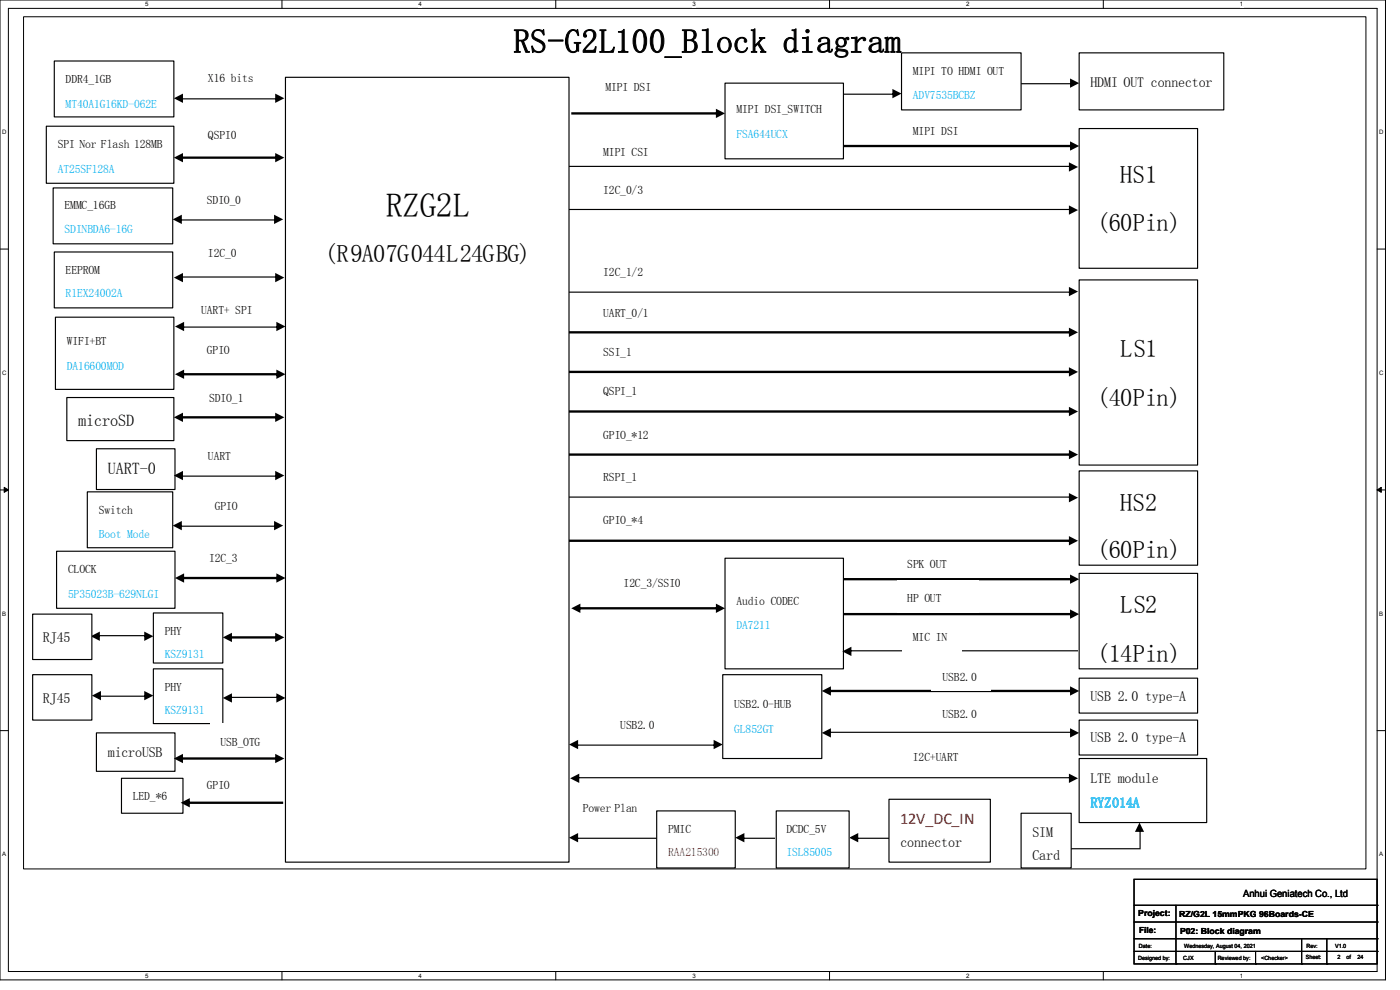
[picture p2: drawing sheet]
<svg xmlns="http://www.w3.org/2000/svg" width="297mm" height="210mm" viewBox="0 0 297 210" stroke-linecap="round" stroke-linejoin="round" font-family="sans-serif">
<path d="M0 0h293.9v207.9h-293.9zM1.8 1.8h290.3v204.3h-290.3z" fill="none" stroke="#000" stroke-width=".21"/>
<g fill="#fff">
<path d="M30.8 .2h.7v1.4h-.7z"/>
<path d="M30.8 206.2h.7v1.4h-.7z"/>
</g>
<path d="M59.8 0v1.8M59.8 206.1v1.8" fill="none" stroke="#000" stroke-width=".21"/>
<g fill="#fff">
<path d="M88.8 .2h.7v1.4h-.7z"/>
<path d="M88.8 206.2h.7v1.4h-.7z"/>
</g>
<path d="M117.9 0v1.8M117.9 206.1v1.8" fill="none" stroke="#000" stroke-width=".21"/>
<g fill="#fff">
<path d="M146.9 .2h.7v1.4h-.7z"/>
<path d="M146.9 206.2h.7v1.4h-.7z"/>
</g>
<path d="M176 0v1.8M176 206.1v1.8" fill="none" stroke="#000" stroke-width=".21"/>
<g fill="#fff">
<path d="M205 .2h.7v1.4h-.7z"/>
<path d="M205 206.2h.7v1.4h-.7z"/>
</g>
<path d="M234.1 0v1.8M234.1 206.1v1.8" fill="none" stroke="#000" stroke-width=".21"/>
<g fill="#fff">
<path d="M263.1 .2h.6v1.4h-.6z"/>
<path d="M263.1 206.2h.6v1.4h-.6z"/>
<path d="M.5 27.3h.9v1.4h-.9z"/>
<path d="M292.6 27.3h.9v1.4h-.9z"/>
<path d="M.5 78.4h.9v1.4h-.9z"/>
<path d="M292.6 78.4h.9v1.4h-.9z"/>
</g>
<path d="M0 52.8h1.8M292.1 52.8h1.8" fill="none" stroke="#000" stroke-width=".21"/>
<g fill="#fff">
<path d="M.5 129.5h.8v1.4h-.8z"/>
<path d="M292.6 129.5h.8v1.4h-.8z"/>
</g>
<path d="M0 103.9h1.8M292.1 103.9h1.8" fill="none" stroke="#000" stroke-width=".21"/>
<path d="M.9 103.4l.9 .5-.9 .5zM292.1 103.9l.9-.5v1z" fill="#000" stroke="#000" stroke-width=".21"/>
<g fill="#fff">
<path d="M.5 180.5h.8v1.4h-.8z"/>
<path d="M292.6 180.5h.8v1.4h-.8z"/>
</g>
<path d="M0 155h1.8M292.1 155h1.8" fill="none" stroke="#000" stroke-width=".21"/>
<path d="M5 3.6h284.8v180.7h-284.8z" fill="#fff"/>
<path d="M5 3.6h284.8v180.7h-284.8z" fill="none" stroke="#000" stroke-width=".21"/>
<path d="M60.6 16.4h60.1v166.5h-60.1z" fill-rule="evenodd" fill="#fff"/>
<path d="M60.6 16.4h60.1v166.5h-60.1z" fill="none" stroke="#000" stroke-width=".24"/>
<path d="M11.5 12.9h25.4v11.9h-25.4z" fill-rule="evenodd" fill="#fff"/>
<path d="M11.5 12.9h25.4v11.9h-25.4z" fill="none" stroke="#000" stroke-width=".24"/>
<path d="M41.7 12.9h14.5v6.7h-14.5z" fill-rule="evenodd" fill="#fff"/>
<path d="M36.9 20.8l1.9-.9v1.9zM58.4 19.9l1.9 .9-1.9 1zM38.3 20.8h20.6v.3h-20.6z" fill="#000"/>
<path d="M9.8 26.8h27.1v12.1h-27.1z" fill-rule="evenodd" fill="#fff"/>
<path d="M9.8 26.8h27.1v12.1h-27.1z" fill="none" stroke="#000" stroke-width=".24"/>
<g fill="#fff">
<path d="M42 24.8h14.2v6.9h-14.2z" fill-rule="evenodd"/>
<path d="M11.3 39.6h25.3v12.1h-25.3z" fill-rule="evenodd"/>
</g>
<path d="M11.3 39.9h25.3v11.8h-25.3z" fill="none" stroke="#000" stroke-width=".24"/>
<path d="M11.5 53.5h25.1v11.8h-25.1z" fill-rule="evenodd" fill="#fff"/>
<path d="M11.5 53.5h25.1v11.8h-25.1z" fill="none" stroke="#000" stroke-width=".24"/>
<g fill="#fff">
<path d="M41.5 38.9h14.5v6.6h-14.5z" fill-rule="evenodd"/>
<path d="M41.7 50h14.5v6.7h-14.5z" fill-rule="evenodd"/>
<path d="M20.5 95.2h16.6v8.6h-16.6z" fill-rule="evenodd"/>
</g>
<path d="M20.5 95.2h16.6v8.6h-16.6z" fill="none" stroke="#000" stroke-width=".24"/>
<g fill="#fff">
<path d="M42 93h14.2v6.9h-14.2z" fill-rule="evenodd"/>
<path d="M216.6 172.5h10.6v11.6h-10.6z" fill-rule="evenodd"/>
</g>
<path d="M216.6 172.5h10.6v11.6h-10.6z" fill="none" stroke="#000" stroke-width=".24"/>
<path d="M228.9 11.2h30.7v12.1h-30.7z" fill-rule="evenodd" fill="#fff"/>
<path d="M228.9 11.2h30.7v12.1h-30.7z" fill="none" stroke="#000" stroke-width=".24"/>
<path d="M228.9 143.9h25.2v7.4h-25.2z" fill-rule="evenodd" fill="#fff"/>
<path d="M228.9 143.9h25.2v7.4h-25.2z" fill="none" stroke="#000" stroke-width=".24"/>
<g fill="#000">
<path d="M36.9 33.4l1.9-.9v1.9zM58.4 32.5l1.9 .9-1.9 1zM38.3 33.2h20.6v.5h-20.6z"/>
<path d="M36.6 46.5l2-1v2zM58.1 45.5l2 1-2 1zM38.1 46.5h20.5v.3h-20.5z"/>
<path d="M36.9 58.9l1.9-1v2zM58.4 57.9l1.9 1-1.9 1zM38.3 58.6h20.6v.3h-20.6z"/>
<path d="M36.9 100.9l1.9-1v2zM58.4 99.9l1.9 1-1.9 1zM38.3 100.9h20.6v.2h-20.6z"/>
<path d="M36.6 111.5l2-1v2zM58.1 110.5l2 1-2 1zM38.1 111.5h20.5v.2h-20.5z"/>
</g>
<path d="M18.5 104.3h18.1v11.9h-18.1z" fill-rule="evenodd" fill="#fff"/>
<path d="M18.5 104.3h18.1v11.9h-18.1z" fill="none" stroke="#000" stroke-width=".24"/>
<path d="M14.2 84.3h22.7v9.2h-22.7z" fill-rule="evenodd" fill="#fff"/>
<path d="M14.2 84.3h22.7v9.2h-22.7z" fill="none" stroke="#000" stroke-width=".24"/>
<g fill="#000">
<path d="M36.9 88.5l1.9-1v2zM58.4 87.5l1.9 1-1.9 1zM38.3 88.3h20.6v.5h-20.6z"/>
<path d="M120.7 157.9l1.9-1v2zM151.4 156.9l1.9 1-1.9 1zM122.2 157.9h29.7v.3h-29.7z"/>
</g>
<g fill="#fff">
<path d="M42 80.6h14.5v6.7h-14.5z" fill-rule="evenodd"/>
<path d="M228.9 27.3h25.2v29.6h-25.2z" fill-rule="evenodd"/>
</g>
<path d="M228.9 27.3h25.2v29.6h-25.2z" fill="none" stroke="#000" stroke-width=".24"/>
<path d="M153.3 143.1h21v17.8h-21z" fill-rule="evenodd" fill="#fff"/>
<path d="M153.3 143.1h21v17.8h-21z" fill="none" stroke="#000" stroke-width=".24"/>
<path d="M12 116.9h25.1v12.1h-25.1z" fill-rule="evenodd" fill="#fff"/>
<path d="M12 116.9h25.1v12.1h-25.1z" fill="none" stroke="#000" stroke-width=".24"/>
<g fill="#fff">
<path d="M129.4 150h12.6v6.7h-12.6z" fill-rule="evenodd"/>
<path d="M153.8 118.4h25.1v23.5h-25.1z" fill-rule="evenodd"/>
</g>
<path d="M153.8 118.4h25.1v23.5h-25.1z" fill="none" stroke="#000" stroke-width=".24"/>
<path d="M121.2 129l1.9-1v2zM151.9 128l1.9 1-1.9 1zM122.6 128.8h29.8v.5h-29.8z" fill="#000"/>
<g fill="#fff">
<path d="M129.9 119.9h17.6v6.9h-17.6z" fill-rule="evenodd"/>
<path d="M153.8 17.6h25.1v16.1h-25.1z" fill-rule="evenodd"/>
</g>
<path d="M153.8 17.6h25.1v16.1h-25.1z" fill="none" stroke="#000" stroke-width=".24"/>
<g fill="#fff">
<path d="M126.3 14.9h17.4v6.7h-17.4z" fill-rule="evenodd"/>
<path d="M191.3 11.2h25.1v12.1h-25.1z" fill-rule="evenodd"/>
</g>
<path d="M191.3 11.2h25.3v12.1h-25.3z" fill="none" stroke="#000" stroke-width=".24"/>
<g fill="#000">
<path d="M227 16.6l1.9 1-1.9 1zM216.6 17.6h10.9v.3h-10.9z"/>
<path d="M151.9 23.1l1.9 1-1.9 .9zM121.2 23.8h31.2v.5h-31.2z"/>
<path d="M189.3 18.9l2 1-2 .9zM178.9 19.9h10.9v.2h-10.9z"/>
<path d="M227 30l1.9 1-1.9 1zM178.9 30.7h48.6v.5h-48.6z"/>
</g>
<path d="M125.8 28.5h17.4v6.9h-17.4z" fill-rule="evenodd" fill="#fff"/>
<path d="M226.8 34.4l1.9 1-1.9 1zM120.7 35.2h106.5v.2h-106.5z" fill="#000"/>
<path d="M125.5 36.4h13.8v6.9h-13.8z" fill-rule="evenodd" fill="#fff"/>
<path d="M226.8 43.6l1.9 1-1.9 .9zM120.7 44.3h106.5v.3h-106.5z" fill="#000"/>
<path d="M228.9 59.4h25.2v39.3h-25.2z" fill-rule="evenodd" fill="#fff"/>
<path d="M228.9 59.4h25.2v39.3h-25.2z" fill="none" stroke="#000" stroke-width=".24"/>
<path d="M42 114.7h14.5v6.7h-14.5z" fill-rule="evenodd" fill="#fff"/>
<path d="M37.1 122.6l2-1v2zM58.6 121.6l2 1-2 1zM38.6 122.4h20.5v.5h-20.5z" fill="#000"/>
<g fill="#fff">
<path d="M191.5 24.1h17.4v5.9h-17.4z" fill-rule="evenodd"/>
<path d="M125.5 53.9h17.4v6.7h-17.4z" fill-rule="evenodd"/>
</g>
<path d="M226.8 60.9l1.9 .9-1.9 1zM120.7 61.8h106.5v.3h-106.5z" fill="#000"/>
<path d="M125.5 62.6h17.4v6.7h-17.4z" fill-rule="evenodd" fill="#fff"/>
<path d="M226.8 69.5l1.9 1-1.9 1zM120.7 70.2h106.5v.5h-106.5z" fill="#000"/>
<path d="M125.5 71h17.4v6.7h-17.4z" fill-rule="evenodd" fill="#fff"/>
<path d="M226.8 77.9l1.9 1-1.9 1zM120.7 78.6h106.5v.5h-106.5z" fill="#000"/>
<path d="M125.5 79.4h17.4v6.7h-17.4z" fill-rule="evenodd" fill="#fff"/>
<path d="M226.8 86.3l1.9 1-1.9 1zM120.7 87h106.5v.5h-106.5z" fill="#000"/>
<path d="M125.5 88.5h17.4v6.7h-17.4z" fill-rule="evenodd" fill="#fff"/>
<path d="M226.8 95.4l1.9 1-1.9 1zM120.7 96.2h106.5v.5h-106.5z" fill="#000"/>
<path d="M228.9 99.9h25.2v20h-25.2z" fill-rule="evenodd" fill="#fff"/>
<path d="M228.9 99.9h25.2v20h-25.2z" fill="none" stroke="#000" stroke-width=".24"/>
<path d="M125.5 97.7h17.4v6.6h-17.4z" fill-rule="evenodd" fill="#fff"/>
<path d="M226.8 104.6l1.9 1-1.9 1zM120.7 105.3h106.5v.3h-106.5z" fill="#000"/>
<path d="M125.5 106.8h17.4v6.7h-17.4z" fill-rule="evenodd" fill="#fff"/>
<path d="M226.8 113.7l1.9 1-1.9 1zM120.7 114.5h106.5v.5h-106.5z" fill="#000"/>
<path d="M228.9 121.6h25.2v20.3h-25.2z" fill-rule="evenodd" fill="#fff"/>
<path d="M228.9 121.6h25.2v20.3h-25.2z" fill="none" stroke="#000" stroke-width=".24"/>
<path d="M227 121.9l1.9 1-1.9 .9zM178.9 122.6h48.6v.5h-48.6z" fill="#000"/>
<path d="M190.3 115.7h17.4v6.9h-17.4z" fill-rule="evenodd" fill="#fff"/>
<path d="M227 129.3l1.9 1-1.9 1zM178.9 130h48.6v.5h-48.6z" fill="#000"/>
<path d="M190.3 123.1h17.4v6.9h-17.4z" fill-rule="evenodd" fill="#fff"/>
<path d="M178.7 138.2l1.9 1v-2zM180.1 137.9v.3h48.6v-.3z" fill="#000"/>
<path d="M32.5 130h14.8v10.6h-14.8z" fill-rule="evenodd" fill="#fff"/>
<path d="M32.5 130h14.8v10.6h-14.8z" fill="none" stroke="#000" stroke-width=".24"/>
<g fill="#000">
<path d="M19.2 135l2-1v1.9zM30.6 134l1.9 1-1.9 .9zM20.7 134.7h10.4v.3h-10.4z"/>
<path d="M47.3 135.2l1.9-1v2zM58.4 134.2l1.9 1-1.9 1zM48.7 135h10.2v.5h-10.2z"/>
</g>
<path d="M6.7 143.1h12.8v9.6h-12.8z" fill-rule="evenodd" fill="#fff"/>
<path d="M6.9 143.1h12.6v9.6h-12.6z" fill="none" stroke="#000" stroke-width=".24"/>
<path d="M32.5 141.9h14.8v11.6h-14.8z" fill-rule="evenodd" fill="#fff"/>
<path d="M32.5 141.9h14.8v11.6h-14.8z" fill="none" stroke="#000" stroke-width=".24"/>
<g fill="#000">
<path d="M19.5 147.6l1.9-1v1.9zM30.6 146.6l1.9 1-1.9 .9zM20.9 147.6h10.2v.2h-10.2z"/>
<path d="M47.3 148.1l1.9-1v1.9zM58.6 147.1l2 1-2 .9zM48.7 147.8h10.4v.3h-10.4z"/>
</g>
<path d="M20.5 155.5h16.6v8.1h-16.6z" fill-rule="evenodd" fill="#fff"/>
<path d="M20.5 155.5h16.6v8.1h-16.6z" fill="none" stroke="#000" stroke-width=".24"/>
<path d="M36.9 160.9l1.9-1v2zM58.4 159.9l1.9 1-1.9 1zM38.3 160.6h20.6v.5h-20.6z" fill="#000"/>
<path d="M44.6 153.5h13.3v6.7h-13.3z" fill-rule="evenodd" fill="#fff"/>
<path d="M174.3 146.6l2-1v2zM227 145.6l1.9 1-1.9 1zM175.8 146.3h51.7v.5h-51.7z" fill="#000"/>
<path d="M228.9 160.9h27.1v13.6h-27.1z" fill-rule="evenodd" fill="#fff"/>
<path d="M228.9 160.9h27.1v13.6h-27.1z" fill="none" stroke="#000" stroke-width=".24"/>
<path d="M228.9 152.7h25.2v7.5h-25.2z" fill-rule="evenodd" fill="#fff"/>
<path d="M228.9 152.7h25.2v7.5h-25.2z" fill="none" stroke="#000" stroke-width=".24"/>
<g fill="#000">
<path d="M174.3 155.5l2-1v2zM227 154.5l1.9 1-1.9 1zM175.8 155.2h51.7v.3h-51.7z"/>
<path d="M121 165.1l1.9-1v2zM226.8 164.1l1.9 1-1.9 1zM122.4 164.8h104.8v.3h-104.8z"/>
<path d="M241.7 174.5l-.9 2h1.9zM227.2 179.9v.3h14.8v-4.2h-.3v3.9z"/>
</g>
<path d="M6.7 130.3h12.8v9.6h-12.8z" fill-rule="evenodd" fill="#fff"/>
<path d="M6.9 130.3h12.6v9.6h-12.6z" fill="none" stroke="#000" stroke-width=".24"/>
<path d="M25.8 165.1h13v7.4h-13z" fill-rule="evenodd" fill="#fff"/>
<path d="M25.8 165.1h13v7.4h-13z" fill="none" stroke="#000" stroke-width=".24"/>
<g fill="#fff">
<path d="M191.5 156.7h15.2v6.9h-15.2z" fill-rule="evenodd"/>
<path d="M188.6 169.5h21.5v13.4h-21.5z" fill-rule="evenodd"/>
</g>
<path d="M188.6 169.5h21.5v13.4h-21.5z" fill="none" stroke="#000" stroke-width=".24"/>
<path d="M156 177.7l1.9 1v-2zM157.4 177.7v.2h7.3v-.2z" fill="#000"/>
<path d="M139.3 172h16.7v12.1h-16.7z" fill-rule="evenodd" fill="#fff"/>
<path d="M139.3 172h16.7v12.1h-16.7z" fill="none" stroke="#000" stroke-width=".24"/>
<g fill="#fff">
<path d="M121.2 167.6h16.2v6.9h-16.2z" fill-rule="evenodd"/>
<path d="M197.5 147.6h12.6v6.9h-12.6z" fill-rule="evenodd"/>
<path d="M197.5 139.9h12.6v6.7h-12.6z" fill-rule="evenodd"/>
<path d="M191.5 131.3h12.6v6.9h-12.6z" fill-rule="evenodd"/>
</g>
<g fill="#000">
<path d="M120.7 177.7l1.9 1v-2zM122.2 177.7v.2h17.1v-.2z"/>
<path d="M180.1 177.7l2-1v2zM181.6 177.7h7v.2h-7z"/>
</g>
<path d="M164.4 172h15.7v12.1h-15.7z" fill-rule="evenodd" fill="#fff"/>
<path d="M164.7 172h15.4v12.1h-15.4z" fill="none" stroke="#000" stroke-width=".24"/>
<path d="M11.8 67.3h25.1v15.3h-25.1z" fill-rule="evenodd" fill="#fff"/>
<path d="M11.8 67.3h25.1v15.3h-25.1z" fill="none" stroke="#000" stroke-width=".24"/>
<path d="M41.5 70.5h16.9v6.7h-16.9z" fill-rule="evenodd" fill="#fff"/>
<g fill="#000">
<path d="M37.1 79.4l2-1v2zM58.6 78.4l2 1-2 1zM38.6 79.1h20.5v.5h-20.5z"/>
<path d="M38.3 170.3l2 1v-2zM39.8 170v.5h20.3v-.5z"/>
</g>
<g fill="#fff">
<path d="M41.5 162.6h11.1v6.9h-11.1z" fill-rule="evenodd"/>
<path d="M43.2 103.8h11.1v6.7h-11.1z" fill-rule="evenodd"/>
</g>
<path d="M37.1 69.3l2-1v1.9zM58.6 68.3l2 1-2 .9zM38.6 69.3h20.5v.2h-20.5z" fill="#000"/>
<path d="M40.3 61.8h16.2v6.7h-16.2z" fill-rule="evenodd" fill="#fff"/>
<g fill="none" stroke="#000" stroke-width=".21">
<path d="M240.6 186.5h51.5v18h-51.5zM240.6 192h51.5M240.6 195.6h51.5M240.6 199.1h51.5M249.5 192v12.5M276.1 199.1v5.4M281.5 199.1v5.4M292.1 192h.1M292.1 195.6h.1M292.1 199.1h.1M240.6 201.8h51.5M249.5 204.5h.1"/>
<path d="M257.8 204.5h.1M257.8 201.8v2.7M266.4 204.5h.1M266.4 201.8v2.7M276.1 204.5h.1M281.5 204.5h.1M292.1 201.8h.1"/>
</g>
<g font-size="7.2">
<text x="108.9" y="11.2">RS-G2L100_Block diagram</text>
<text x="81.8" y="46.1">RZG2L</text>
</g>
<g font-size="5.2">
<text x="237.6" y="38.9">HS1</text>
<text x="232.6" y="49">(60Pin)</text>
<text x="68.8" y="55.7">(R9A07G044L24GBG)</text>
<text x="237.6" y="75.7">LS1</text>
<text x="232.6" y="86.1">(40Pin)</text>
<text x="237.6" y="108.3">HS2</text>
<text x="232.6" y="118.4">(60Pin)</text>
<text x="237.6" y="130">LS2</text>
<text x="232.6" y="140.4">(14Pin)</text>
</g>
<g font-size="3.5">
<text x="16.6" y="90.3">microSD</text>
<text x="22.9" y="100.6">UART-0</text>
</g>
<text font-size="3.5" fill="#f00" x="191" y="174.7">12V_DC_IN</text>
<g font-size="3">
<text x="231.3" y="18.4">HDMI OUT connector</text>
<text x="9.1" y="136.2">RJ45</text>
<text x="9.1" y="149.1">RJ45</text>
<text x="231.3" y="148.8">USB 2.0 type-A</text>
<text x="22.9" y="160.7">microUSB</text>
<text x="231.3" y="157.4">USB 2.0 type-A</text>
<text x="231.3" y="166.1">LTE module</text>
<text x="191" y="179.7">connector</text>
<text x="219" y="177.5">SIM</text>
<text x="219" y="182.4">Card</text>
</g>
<text font-size="3" fill="#00b0f0" x="231.3" y="171.3">RYZ014A</text>
<g font-size="2.5">
<text x="13.9" y="17.6">DDR4_1GB</text>
<text x="44.1" y="17.4">X16 bits</text>
<text x="193.7" y="15.9">MIPI TO HDMI OUT</text>
<text x="128.4" y="19.3">MIPI DSI</text>
<text x="44.1" y="29.5">QSPI0</text>
<text x="156.2" y="24">MIPI DSI_SWITCH</text>
<text x="193.7" y="28.7">MIPI DSI</text>
<text x="12.2" y="31.4">SPI Nor Flash 128MB</text>
<text x="128" y="33.2">MIPI CSI</text>
<text x="128" y="41.1">I2C_0/3</text>
<text x="13.7" y="44.3">EMMC_16GB</text>
<text x="43.9" y="43.3">SDIO_0</text>
<text x="13.9" y="58.1">EEPROM</text>
<text x="44.1" y="54.4">I2C_0</text>
<text x="128" y="58.6">I2C_1/2</text>
<text x="42.7" y="66.5">UART+ SPI</text>
<text x="128" y="67.3">UART_0/1</text>
<text x="14.2" y="73.2">WIFI+BT</text>
<text x="43.9" y="75.2">GPIO</text>
<text x="128" y="75.4">SSI_1</text>
<text x="128" y="83.8">QSPI_1</text>
<text x="44.4" y="85.3">SDIO_1</text>
<text x="128" y="93.2">GPIO_*12</text>
<text x="44.1" y="97.7">UART</text>
<text x="128" y="102.1">RSPI_1</text>
<text x="21" y="109">Switch</text>
<text x="45.6" y="108.3">GPIO</text>
<text x="128" y="111.2">GPIO_*4</text>
<text x="44.4" y="119.2">I2C_3</text>
<text x="14.4" y="121.6">CLOCK</text>
<text x="132.3" y="124.6">I2C_3/SSI0</text>
<text x="192.5" y="120.4">SPK OUT</text>
<text x="156.2" y="128.3">Audio CODEC</text>
<text x="192.5" y="127.8">HP OUT</text>
<text x="35" y="134.7">PHY</text>
<text x="193.7" y="135.9">MIC IN</text>
<text x="35" y="146.6">PHY</text>
<text x="199.9" y="144.4">USB2.0</text>
<text x="131.6" y="154.7">USB2.0</text>
<text x="155.8" y="150.3">USB2.0-HUB</text>
<text x="199.9" y="152.3">USB2.0</text>
<text x="46.8" y="158.2">USB_OTG</text>
<text x="193.7" y="161.4">I2C+UART</text>
<text x="43.9" y="167.3">GPIO</text>
<text x="28.2" y="169.8">LED_*6</text>
<text x="123.6" y="172.3">Power Plan</text>
<text x="141.7" y="176.7">PMIC</text>
<text x="166.8" y="176.7">DCDC_5V</text>
</g>
<g font-size="2.5" fill="#00b0f0">
<text x="13.9" y="22.8">MT40A1G16KD-062E</text>
<text x="193.7" y="21.1">ADV7535BCBZ</text>
<text x="156.2" y="29.2">FSA644UCX</text>
<text x="12.2" y="36.7">AT25SF128A</text>
<text x="13.7" y="49.5">SDINBDA6-16G</text>
<text x="13.9" y="63.1">R1EX24002A</text>
<text x="14.2" y="78.4">DA16600MOD</text>
<text x="21" y="114.2">Boot Mode</text>
<text x="14.4" y="126.8">5P35023B-629NLGI</text>
<text x="156.2" y="133.5">DA7211</text>
<text x="35" y="139.7">KSZ9131</text>
<text x="35" y="151.5">KSZ9131</text>
<text x="155.8" y="155.4">GL852GT</text>
<text x="166.8" y="181.7">ISL85005</text>
</g>
<text font-size="2.5" fill="#f00" x="141.7" y="181.7">RAA215300</text>
<text font-size="2.1" x="263.7" y="190.2">Anhui Geniatech Co., Ltd</text>
<g font-size="1.8">
<text x="241.5" y="194.4">Project:</text>
<text x="241.6" y="198">File:</text>
<text x="250.1" y="194.6">RZ/G2L 15mmPKG 96Boards-CE</text>
<text x="250.3" y="198.1">P02: Block diagram</text>
</g>
<g font-size="1.3">
<text x="30.8" y="1.3">5</text>
<text x="88.8" y="1.3">4</text>
<text x="146.9" y="1.3">3</text>
<text x="205" y="1.3">2</text>
<text x="263.1" y="1.3">1</text>
<text x=".5" y="28.4">D</text>
<text x="292.6" y="28.4">D</text>
<text x=".5" y="79.5">C</text>
<text x="292.6" y="79.5">C</text>
<text x=".5" y="130.6">B</text>
<text x="292.6" y="130.6">B</text>
<text x=".5" y="181.7">A</text>
<text x="292.6" y="181.7">A</text>
<text x="30.8" y="207.4">5</text>
<text x="88.8" y="207.4">4</text>
<text x="146.9" y="207.4">3</text>
<text x="205" y="207.4">2</text>
<text x="263.1" y="207.4">1</text>
</g>
<g font-size="1.2">
<text x="241.4" y="203.7">Designed by:</text>
<text x="241.6" y="201">Date:</text>
<text x="251" y="203.7">CJX</text>
<text x="251.2" y="201">Wednesday, August 04, 2021</text>
<text x="258.3" y="203.7">Reviewed by:</text>
<text x="267.6" y="203.7">&lt;Checker&gt;</text>
<text x="277" y="203.5">Sheet:</text>
<text x="277.2" y="201">Rev:</text>
<text x="283.2" y="201">V1.0</text>
<text x="283.7" y="203.5">2</text>
<text x="285.7" y="203.5">of</text>
<text x="288" y="203.5">24</text>
</g>
</svg>
